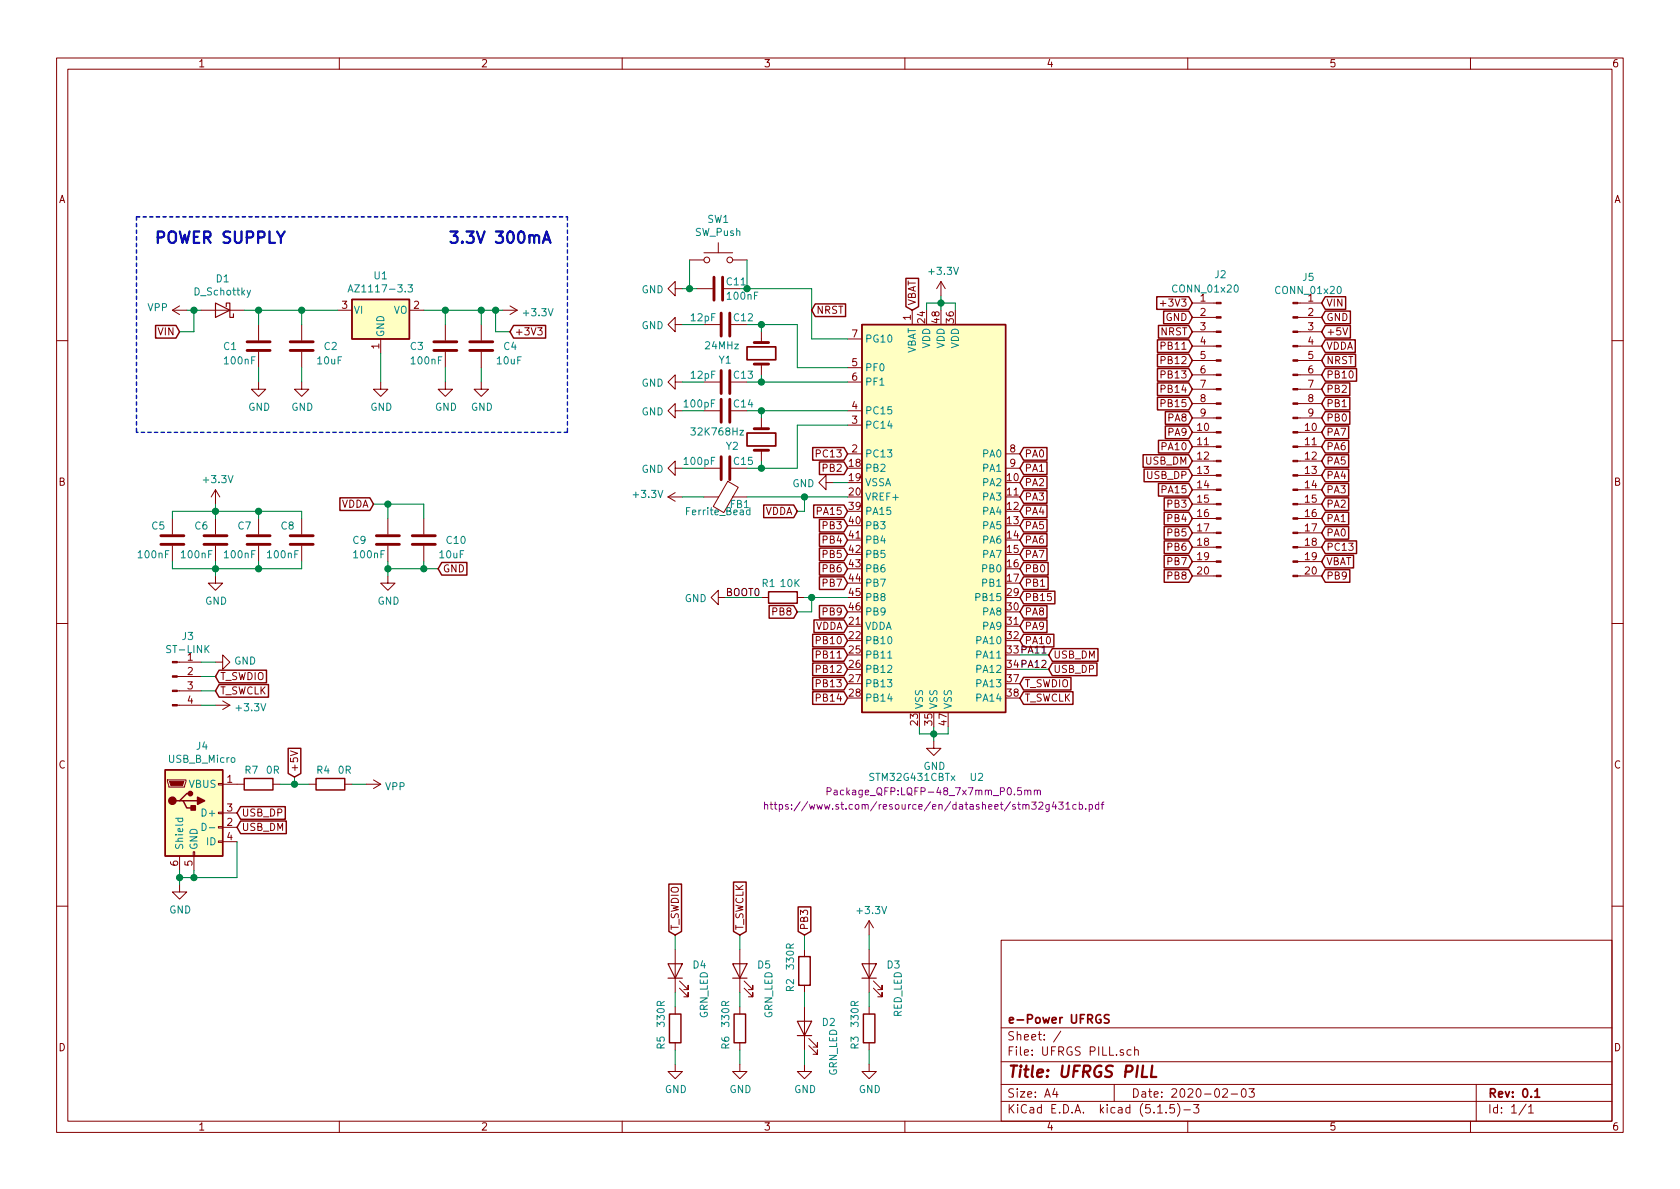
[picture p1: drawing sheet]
<svg xmlns="http://www.w3.org/2000/svg" width="297mm" height="210mm" viewBox="0 0 297 210" stroke-linecap="round" stroke-linejoin="round" font-family="sans-serif">
<g fill="none" stroke="#840000" stroke-width=".18">
<path d="M10 10.3h277v189.9h-277zM12 12.2h273v186.1h-273zM60 10.3v1.9M110 10.3v1.9M160 10.3v1.9M210 10.3v1.9M260 10.3v1.9M30.5 54.9h2.5M30.5 54.9l1.2 .7M31.7 54.1l-1.2 .8M35.6 54.9h7.6M45.7 57.4v2.8"/>
<path d="M53.3 57.4v2.8M59.7 54.9h2.5M67.3 59.9v2.6M72.4 54.9h2.5M78.7 57.4v2.8M85.1 57.4v2.8M88.9 54.9h2.5M90.2 54.1l1.2 .8M91.4 54.9l-1.2 .7M95.1 58h.8l-.5 .4 .4 .2v.5l-.2 .1-.5-.1M119.4 51v-1.2l-1.3 1.2 1.3 1.3v-1.3h1.2M119.4 57.4v-1.3l-1.3 1.3 1.3 1.3v-1.3h1.2"/>
<path d="M121.9 46h2.6M123.2 51h2.8M124.5 44.7h5M124.5 57.4h2.8M127 42.9v1.8M129.5 46h2.6M134.6 58.7v1.9M149.9 59.9h2.5M161.3 54.9v2.5M166.4 49.8l-.8 1.2M166.4 49.8v2.5M166.4 49.8l.7 1.2"/>
<path d="M205.2 53.7h.9M210.8 58.7h4.2M210.8 56.1h4.2M210.8 53.6h4.2M229.5 58.7h4.2M229.5 56.1h4.2M229.5 53.6h4.2M237.4 58l.4 1.2 .5-1.2M10 60.2h2M45.7 67.6v1.2h1.3l-1.3 1.3-1.3-1.3h1.3M45.7 62.2v2.8M53.3 67.6v1.2h1.3l-1.3 1.3-1.2-1.3h1.2"/>
<path d="M53.3 62.2v2.8M67.3 67.6v1.2h1.3l-1.3 1.3-1.3-1.3h1.3M78.7 67.6v1.2h1.3l-1.3 1.3-1.2-1.3h1.2M78.7 62.2v2.8M85.1 67.6v1.2h1.3l-1.3 1.3-1.3-1.3h1.3M85.1 62.2v2.8M119.4 67.6v-1.3l-1.3 1.3 1.3 1.2v-1.2h1.2M119.4 72.6v-1.2l-1.3 1.2 1.3 1.3v-1.3h1.2M124.5 67.6h2.8M124.5 72.6h2.8M134.6 64.4v1.9M134.6 73.9v1.9"/>
<path d="M134.6 79.6v1.9M149.9 67.6h2.5M149.9 75.2h2.5M149.9 72.6h2.5M149.9 65h2.5M210.8 79h4.2M210.8 76.4h4.2M210.8 73.9h4.2M210.8 71.4h4.2M210.8 68.8h4.2M210.8 66.3h4.2M210.8 63.7h4.2"/>
<path d="M210.8 61.2h4.2M229.5 79h4.2M229.5 76.4h4.2M229.5 73.9h4.2M229.5 71.4h4.2M229.5 68.8h4.2M229.5 66.3h4.2M229.5 63.7h4.2M229.5 61.2h4.2M285 60.2h2M30.5 91.7v2.8M30.5 96.5v2.8"/>
<path d="M38.1 86.6v2.5M38.1 91.7v2.8M38.1 96.5v2.8M38.1 86.6l-.8 1.3M38.1 86.6l.8 1.3M45.7 91.7v2.8M45.7 96.5v2.8M53.3 91.7v2.8M53.3 96.5v2.8M68.6 91.7v2.8M68.6 96.5v2.8M74.9 91.7v2.8"/>
<path d="M74.9 96.5v2.8M118.1 87.9l1.3 .7M118.1 87.9h2.5M119.4 82.8v-1.3l-1.3 1.3 1.3 1.3v-1.3h1.2M119.4 87.1l-1.3 .8M124.5 87.9h2.6M124.5 82.8h2.8M128.7 85.1l1.8 1.1-2.5 4.4-1.9-1zM129.5 87.9h2.6M146 85.3v-1.2l-1.2 1.2 1.2 1.3v-1.3h1.3M149.9 80.3h2.5M177.8 80.3h2.5"/>
<path d="M177.8 82.8h2.5M210.8 99.3h4.2M210.8 96.8h4.2M210.8 94.2h4.2M210.8 91.7h4.2M210.8 89.1h4.2M210.8 86.6h4.2M210.8 84.1h4.2M210.8 81.5h4.2M229.5 99.3h4.2M229.5 96.8h4.2M229.5 94.2h4.2"/>
<path d="M229.5 91.7h4.2M229.5 89.1h4.2M229.5 86.6h4.2M229.5 84.1h4.2M229.5 81.5h4.2M10 110.3h2M31.3 119.6h4.3M31.3 117.1h4.3M38.1 101.8v1.3h1.3l-1.3 1.3-1.3-1.3h1.3M38.1 117.1h1.3v-1.3l1.2 1.3-1.2 1.3v-1.3M68.6 101.8v1.3h1.2l-1.2 1.3-1.3-1.3h1.3M127 105.7v-1.3l-1.3 1.3 1.3 1.2v-1.2h1.3"/>
<path d="M134.6 105.7h1.3M141 105.7h1.2M210.8 101.8h4.2M229.5 101.8h4.2M285 110.3h2M29.6 137.9h3.3v.3l-.3 1h-2.8zM31.3 124.7h4.3M31.3 122.2h4.3M38.1 124.7h2.5M38.6 138.6h.8v.2h-.8zM39.4 138.7h3.8M39.4 123.9l1.2 .8"/>
<path d="M40.6 124.7l-1.2 .8M48.3 138.7h1.2M51.4 132.8l1.2 .4-1.2 .4M54.6 138.7h1.3M61 138.7h1.2M64.8 138.7h2.5M66 137.9l1.3 .8M67.3 138.7l-1.3 .7M165.1 131.1v1.2h1.3l-1.3 1.3-1.3-1.3h1.3M31.7 156.5v1.2h1.3l-1.3 1.3-1.2-1.3h1.2M31.7 151.4v2.5M34.2 150.6h.2v.8h-.2z"/>
<path d="M34.3 151.4v2.5M38.6 148.7h.8v.3h-.8zM38.6 146.2h.8v.2h-.8zM38.6 143.6h.8v.3h-.8zM39.4 146.3h2.5M39.4 143.8h2.5M39.4 148.8h2.5M10 160.2h2M119.4 167.9v7.6M119.4 178v1.3M120.1 174.7l1.6 1.6v-.8v.8h-.8M120.1 173.5l1.6 1.5v-.8v.8h-.8"/>
<path d="M130.8 167.9v7.6M130.8 178v1.3M131.6 174.7l1.5 1.6v-.8v.8h-.8M131.6 173.5l1.5 1.5v-.8v.8h-.8M142.2 167.9v1.3M142.2 174.2v1.3M142.2 178v7.7M153.7 162.8l-.8 1.3M153.7 162.8v2.5M153.7 167.9v7.6M153.7 178v1.3M153.7 162.8l.7 1.3"/>
<path d="M154.4 174.7l1.6 1.6v-.8v.8h-.8M154.4 173.5l1.6 1.5v-.8v.8h-.8M177 166.3h108v32h-108zM285 160.2h2M60 198.3v1.9M110 198.3v1.9M119.4 188.2v1.3h1.2l-1.2 1.2-1.3-1.2h1.3M119.4 184.4v1.3M130.8 188.2v1.3h1.3l-1.3 1.2-1.3-1.2h1.3M130.8 184.4v1.3M142.2 188.2v1.3h1.3l-1.3 1.2-1.2-1.2h1.2M143 184.9l1.5 1.5v-.7v.7h-.7"/>
<path d="M143 183.6l1.5 1.6v-.8v.8h-.7M153.7 188.2v1.3h1.2l-1.2 1.2-1.3-1.2h1.3M153.7 184.4v1.3M160 198.3v1.9M177 194.8h108M177 191.8h108M177 187.8h108M177 181.8h108M186.5 192.5l-.4 1h1M186.8 193v1M187.6 182.3l-1.3 2M197 191.8v3"/>
<path d="M200 185.7l-.5-.1-.2 .3v.6l.2 .1 .5-.1M200.6 185.7h.1a.37 .37 0 0 1 .6 .1v.8M200.6 185.1v1.5M204.7 196.8h.8M206.2 196.7v.1M207.6 195.3h-.7l-.1 .7 .2-.1 .5 .1 .2 .2-.1 .5-.2 .1-.6-.1M208.2 195.1a1.71 1.71 0 0 1 0 2.3M209.3 196.3h1.2M210 198.3v1.9M211 195.3h1l-.5 .6 .4 .1v.7l-.2 .1-.7-.1M216.2 192.7l.2-.2h.4l.2 .5-.9 1h.9M217.7 193.5h1.1"/>
<path d="M219.6 192.7l.4-.2a.94 .94 0 0 1 0 1.5 .82 .82 0 0 1-.4-1.3zM220.8 192.5h1l-.5 .6 .4 .1v.7l-.2 .1-.7-.1M260 198.3v1.9M261 191.8v6.5M269.8 195.2l-1.2 2M270.3 195.8l.4-.5v1.5M270.3 196.8h.8"/>
<circle cx="125" cy="46" r=".51"/>
<circle cx="129" cy="46" r=".51"/>
</g>
<path d="M132.1 61.3h5.1v2.3h-5.1zM132.1 76.6h5.1v2.3h-5.1zM194.6 179.5a.73 .73 0 0 0-.9 .5 .73 .73 0 0 0 .5 .9l.5-.1v-.5h-.3M196.1 179.5l-.6-.1-.3 .3 .2 .4 .6 .3v.4l-.2 .1-.6-.1M271.4 193l.4-.5v1.5M271.4 194h.8" fill="none" stroke="#840000" stroke-width=".3"/>
<path d="M203.7 188.4l-.2 2h.9" fill="none" stroke="#840000" stroke-width=".41"/>
<g fill="none" stroke="#840000" stroke-width=".51">
<path d="M126.2 49v4.1M127.5 55.4v4M127.8 49v4.1M129 55.4v4M43.7 62h4.1M43.7 60.4h4.1M51.3 62h4.1M51.3 60.4h4.1M76.7 62h4.1M76.7 60.4h4.1M83.1 62h4M83.1 60.4h4"/>
<path d="M127.5 65.5v4.1M127.5 70.6v4.1M129 65.5v4.1M129 70.6v4.1M133.3 64.4h2.6M133.3 60.6h2.6M133.3 79.6h2.6M133.3 75.8h2.6M28.4 96.3h4.1M28.4 94.7h4.1M36.1 96.3h4M36.1 94.7h4"/>
<path d="M43.7 96.3h4.1M43.7 94.7h4.1M51.3 96.3h4.1M51.3 94.7h4.1M66.5 96.3h4.1M66.5 94.7h4.1M72.9 96.3h4.1M72.9 94.7h4.1M127.5 80.8v4M129 80.8v4"/>
</g>
<g fill="none" stroke="#840000" stroke-width=".25">
<path d="M27.5 57.6h3.6l.6 1.1-.6 1.1h-3.6zM62.2 53h10.2v6.9h-10.2zM90.8 57.6h5.7v2.2h-5.7l-.6-1.1zM144.1 53.7h5.4v2.3h-5.4l-.6-1.1zM152.4 57.4h25.4v68.6h-25.4zM160.2 49.2h2.2v5l-1.1 .7-1.1-.7zM204.5 52.5h5.7l.6 1.1-.6 1.1h-5.7zM204.8 57.6h5.4l.6 1.1-.6 1.1h-5.4zM205.7 55h4.5l.6 1.1-.6 1.1h-4.5zM234.3 52.5h3.6v2.2h-3.6l-.6-1.1zM234.3 55h4.5v2.2h-4.5l-.6-1.1zM234.3 57.6h4.5v2.2h-4.5l-.6-1.1z"/>
<path d="M143.7 79.1h5.5l.7 1.2-.7 1.1h-5.5zM181 79.1h4.1v2.3h-4.1l-.7-1.1zM204.6 62.6h5.6l.6 1.1-.6 1.2h-5.6zM204.6 70.3h5.6l.6 1.1-.6 1.1h-5.6zM204.6 67.7h5.6l.6 1.1-.6 1.1h-5.6zM204.6 60.1h5.6l.6 1.1-.6 1.1h-5.6zM204.6 65.2h5.6l.6 1.1-.6 1.1h-5.6zM204.8 77.9h5.4l.6 1.1-.6 1.1h-5.4zM206 72.8h4.2l.6 1.1-.6 1.1h-4.2zM206 75.3h4.2l.6 1.1-.6 1.2h-4.2zM234.3 72.8h4.4v2.2h-4.4l-.6-1.1zM234.3 70.3h4.4v2.2h-4.4l-.6-1.1z"/>
<path d="M234.3 65.2h5.6v2.2h-5.6l-.6-1.1zM234.3 67.7h4.4v2.2h-4.4l-.6-1.1zM234.3 60.1h5.3v2.2h-5.3l-.6-1.1zM234.3 77.9h4.2v2.2h-4.2l-.6-1.1zM234.3 75.3h4.2v2.3h-4.2l-.6-1.2zM234.3 62.6h5.4v2.3h-5.4l-.6-1.2zM60.1 88h5.3l.6 1.1-.6 1.2h-5.3zM78.1 99.5h4.4v2.2h-4.4l-.6-1.1zM135 89.3h5.3l.7 1.1-.7 1.1h-5.3zM143.9 89.3h5.3l.7 1.1-.7 1.1h-5.3zM144.9 81.7h4.3l.7 1.1-.7 1.1h-4.3zM144.9 91.8h4.3l.7 1.2-.7 1.1h-4.3z"/>
<path d="M144.9 94.4h4.3l.7 1.1-.7 1.1h-4.3zM144.9 96.9h4.3l.7 1.1-.7 1.2h-4.3zM144.9 99.5h4.3l.7 1.1-.7 1.1h-4.3zM181 81.7h4.1v2.2h-4.1l-.7-1.1zM181 84.2h4.1v2.3h-4.1l-.7-1.2zM181 94.4h4.1v2.2h-4.1l-.7-1.1zM181 96.9h4.1v2.3h-4.1l-.7-1.2zM181 99.5h4.3v2.2h-4.3l-.7-1.1zM181 89.3h4.1v2.2h-4.1l-.7-1.1zM181 86.8h4.1v2.2h-4.1l-.7-1.1zM181 91.8h4.1v2.3h-4.1l-.7-1.1zM202.1 80.4h8.1l.6 1.1-.6 1.1h-8.1z"/>
<path d="M202.3 83h7.9l.6 1.1-.6 1.1h-7.9zM204.8 85.5h5.4l.6 1.1-.6 1.1h-5.4zM205.8 98.2h4.4l.6 1.1-.6 1.1h-4.4zM205.8 95.7h4.4l.6 1.1-.6 1.1h-4.4zM205.8 93.1h4.4l.6 1.1-.6 1.1h-4.4zM205.8 90.6h4.4l.6 1.1-.6 1.1h-4.4zM205.8 88h4.4l.6 1.1-.6 1.2h-4.4zM234.3 95.7h5.6v2.2h-5.6l-.6-1.1zM234.3 98.2h5v2.2h-5l-.6-1.1zM234.3 93.1h4.2v2.2h-4.2l-.6-1.1zM234.3 90.6h4.2v2.2h-4.2l-.6-1.1zM234.3 88h4.2v2.3h-4.2l-.6-1.2z"/>
<path d="M234.3 85.5h4.2v2.2h-4.2l-.6-1.1zM234.3 83h4.2v2.2h-4.2l-.6-1.1zM234.3 80.4h4.2v2.2h-4.2l-.6-1.1zM38.7 118.5h8.4v2.2h-8.4l-.6-1.1zM135.9 104.6h5.1v2.1h-5.1zM136 107.1h4.3l.7 1.1-.7 1.1h-4.3zM143.7 119.8h5.5l.7 1.1-.7 1.1h-5.5zM143.7 117.2h5.5l.7 1.2-.7 1.1h-5.5zM143.7 114.7h5.5l.7 1.1-.7 1.1h-5.5zM143.7 112.2h5.5l.7 1.1-.7 1.1h-5.5zM143.9 109.6h5.3l.7 1.1-.7 1.2h-5.3zM144.9 107.1h4.3l.7 1.1-.7 1.1h-4.3z"/>
<path d="M144.9 102h4.3l.7 1.1-.7 1.1h-4.3zM181 102h4.3v2.2h-4.3l-.7-1.1zM181 119.8h8.4v2.2h-8.4l-.7-1.1zM181 104.5h5.5v2.3h-5.5l-.7-1.1zM181 107.1h4.1v2.2h-4.1l-.7-1.1zM181 109.6h4.1v2.3h-4.1l-.7-1.2zM181 112.2h5.3v2.2h-5.3l-.7-1.1zM186.1 117.2h7.9v2.3h-7.9l-.7-1.1zM186.1 114.7h8v2.2h-8l-.7-1.1zM205.8 100.7h4.4l.6 1.1-.6 1.2h-4.4zM234.3 100.7h4.4v2.3h-4.4l-.6-1.2zM29.2 136.1h10.2v15.3h-10.2z"/>
<path d="M38.7 121.1h8.8v2.2h-8.8l-.6-1.1zM43.2 137.7h5.1v2h-5.1zM51 132.3h2.2v4.5l-1.1 .6-1.1-.6zM55.9 137.7h5.1v2h-5.1zM143.7 122.3h5.5l.7 1.1-.7 1.2h-5.5zM181 122.3h8.7v2.3h-8.7l-.7-1.2zM31.7 141.6h.7l.6 1.3h1.3M32.4 141.6h2.5M33.7 140.3h-.7l-1.3 1.3h-.6M42.5 145.2h8.1v2.2h-8.1l-.6-1.1zM42.5 142.6h7.9v2.3h-7.9l-.6-1.1zM118.3 156.3h2.2v8.4l-1.1 .6-1.1-.6z"/>
<path d="M129.7 156h2.2v8.7l-1.1 .6-1.1-.6zM118.4 179.3h2v5.1h-2zM129.8 179.3h2v5.1h-2zM141.1 160.4h2.3v4.3l-1.2 .6-1.1-.6zM141.2 169.2h2.1v5h-2.1zM152.7 179.3h2v5.1h-2z"/>
</g>
<path d="M44.3 51.3l-.4 1.2-.2 .1M61.5 51.6l.5-1.2 .4 1.2M61.7 51.3h.6M72.1 50.4h.8l-.4 .4 .4 .2v.5l-.2 .1-.6-.1M132.6 90.2h-.4l-.2 .2 .1 .6h.5M132.6 89.8v1.2M157 116.4h.7M31 144.7h1.3M31.5 144.7v.4l.2 .2 .6-.1v-.5M35.7 145.6a.64 .64 0 0 1 .8 .6 .64 .64 0 0 1-.8 .7zM37 146.4h1" fill="none" stroke="#008484" stroke-width=".18"/>
<g fill="#840000" stroke="#840000" stroke-width=".18">
<path d="M215 101.7h.9v.3h-.9z"/>
<path d="M215 99.2h.9v.2h-.9z"/>
<path d="M215 96.6h.9v.3h-.9z"/>
<path d="M215 94.1h.9v.3h-.9z"/>
<path d="M215 91.6h.9v.2h-.9z"/>
<path d="M215 89h.9v.3h-.9z"/>
<path d="M215 86.5h.9v.2h-.9z"/>
<path d="M215 83.9h.9v.3h-.9z"/>
<path d="M215 81.4h.9v.3h-.9z"/>
<path d="M215 78.9h.9v.2h-.9z"/>
<path d="M215 76.3h.9v.3h-.9z"/>
<path d="M215 73.8h.9v.2h-.9z"/>
<path d="M215 71.2h.9v.3h-.9z"/>
<path d="M215 68.7h.9v.3h-.9z"/>
<path d="M215 66.2h.9v.2h-.9z"/>
<path d="M215 63.6h.9v.3h-.9z"/>
<path d="M215 61.1h.9v.2h-.9z"/>
<path d="M215 58.5h.9v.3h-.9z"/>
<path d="M215 56h.9v.3h-.9z"/>
<path d="M215 53.5h.9v.2h-.9z"/>
<path d="M228.6 101.7h.9v.3h-.9z"/>
<path d="M228.6 99.2h.9v.2h-.9z"/>
<path d="M228.6 96.6h.9v.3h-.9z"/>
<path d="M228.6 94.1h.9v.3h-.9z"/>
<path d="M228.6 91.6h.9v.2h-.9z"/>
<path d="M228.6 89h.9v.3h-.9z"/>
<path d="M228.6 86.5h.9v.2h-.9z"/>
<path d="M228.6 83.9h.9v.3h-.9z"/>
<path d="M228.6 81.4h.9v.3h-.9z"/>
<path d="M228.6 78.9h.9v.2h-.9z"/>
<path d="M228.6 76.3h.9v.3h-.9z"/>
<path d="M228.6 73.8h.9v.2h-.9z"/>
<path d="M228.6 71.2h.9v.3h-.9z"/>
<path d="M228.6 68.7h.9v.3h-.9z"/>
<path d="M228.6 66.2h.9v.2h-.9z"/>
<path d="M228.6 63.6h.9v.3h-.9z"/>
<path d="M228.6 61.1h.9v.2h-.9z"/>
<path d="M228.6 58.5h.9v.3h-.9z"/>
<path d="M228.6 56h.9v.3h-.9z"/>
<path d="M228.6 53.5h.9v.2h-.9z"/>
<path d="M30 138.2h2.5l-.2 .7h-2.1z"/>
<path d="M30.5 124.6h.8v.2h-.8z"/>
<path d="M30.5 122h.8v.3h-.8z"/>
<path d="M30.5 119.5h.8v.3h-.8z"/>
<path d="M30.5 117h.8v.2h-.8z"/>
</g>
<path d="M38.1 53.6l2.5 1.3-2.5 1.2zM40 54.2v-.6h.6v2.5h.7v-.6M118.1 170.4h2.5l-1.2 2.6zM118.1 173h2.5M129.5 170.4h2.6l-1.3 2.6zM129.5 173h2.6M152.4 170.4h2.5l-1.2 2.6zM152.4 173h2.5M141 180.6h2.5l-1.3 2.5zM141 183.1h2.5" fill="none" stroke="#840000" stroke-width=".2"/>
<g fill="#ffffc2" stroke="#ffffc2" stroke-width=".18">
<path d="M62.2 53h10.2v6.9h-10.2z"/>
<path d="M29.2 136.1h10.2v15.3h-10.2z"/>
<path d="M152.4 57.4h25.4v68.6h-25.4z"/>
</g>
<g fill="#840000" stroke="#840000" stroke-width=".25">
<path d="M33.8 142.5h.7v.8h-.7z"/>
<path d="M34.9 141l1.3 .6-1.3 .6z"/>
<circle cx="30.5" cy="141.6" r=".63"/>
<circle cx="33.7" cy="140.3" r=".38"/>
</g>
<g fill="none" stroke="#840084" stroke-width=".18">
<path d="M146.2 139.9l.7-.1v-.4l-.2-.1h-.5v1.3M181.7 139.9l.2-.2 .3 .1 .1 .8M182.9 139.8l.2-.1 .3 .1v.8M182.9 139.7v.9M183.4 139.9l.2-.2 .3 .1v.8M135.2 142.4l.2-.1h.3v.8M135.2 141.8v1.3M136.1 142.3h.5M136.3 141.8v1.1l.3 .2M136.9 142.3h.5M137.1 141.8v1.1l.3 .2M137.8 142.3h.4l.2 .2-.1 .5h-.5"/>
<path d="M137.8 142.3v1.2M139.3 142.3h-.2l-.2 .1v.2l.4 .1v.3h-.4M187.2 141.8h.8l-.4 .5 .3 .1 .1 .5-.3 .2-.5-.1M188.5 142.2l.3-.4v1.3M188.5 143.1h.7M190.3 142.3h-.4l-.2 .2 .1 .5h.5M190.8 142.3h.4l.2 .2-.1 .5h-.5M190.8 141.8v1.3M192 143v.1M192.6 142.3h.3l.3 .2-.1 .5h-.5M192.6 142.3v1.2M194.3 142.3h-.4l-.2 .2 .1 .5h.5"/>
<path d="M194.3 141.8v1.3M194.7 142.3h.5M195.2 141.8l-.3 .2v1.1"/>
</g>
<path d="M24.1 38.3h76.2M24.1 38.3v38.1M100.3 38.3v38.1M100.3 76.4h-76.2" fill="none" stroke="#0000c2" stroke-width=".25" stroke-dasharray=".6 .6"/>
<g fill="none" stroke="#008400" stroke-width=".18">
<path d="M33 54.9h2.6M34.3 54.9v3.8h-2.6M43.2 54.9h16.5M45.7 54.9v2.5M53.3 54.9v2.5M74.9 54.9h14M78.7 54.9v2.5M85.1 54.9v2.5M87.6 54.9v3.8h2.6M120.6 51h2.6M120.6 57.4h3.9M121.9 46v5"/>
<path d="M130.8 51h12.7v8.9h6.4M132.1 57.4h8.9v7.6h8.9M132.1 46v5M134.6 57.4v1.3M163.8 54.9v-1.3h5.1v1.3M166.4 52.3v2.6M45.7 65v2.6M53.3 65v2.6M67.3 62.5v5.1M78.7 65v2.6M85.1 65v2.6M120.6 72.6h3.9"/>
<path d="M120.6 67.6h3.9M132.1 72.6h17.8M132.1 67.6h17.8M134.6 66.3v1.3M134.6 72.6v1.3M149.9 75.2h-8.9v7.6h-8.9M30.5 91.7v-1.3h22.8v1.3M30.5 99.3v1.3h22.8v-1.3M38.1 89.1v2.6M38.1 99.3v2.5M45.7 90.4v1.3M45.7 99.3v1.3"/>
<path d="M66 89.1h8.9v2.6M68.6 89.1v2.6M68.6 99.3v2.5M74.9 99.3v1.3M120.6 87.9h3.9M120.6 82.8h3.9M132.1 87.9h17.8M134.6 81.5v1.3M142.2 87.9v2.5h-1.2M147.3 85.3h2.6M35.6 117.1h2.5M35.6 119.6h2.5"/>
<path d="M68.6 100.6h8.9M128.3 105.7h6.3M142.2 105.7h7.7M143.5 105.7v2.5h-2.5M180.3 115.8h5.1M180.3 118.4h5.1M35.6 124.7h2.5M35.6 122.2h2.5M49.5 138.7h5.1M52.1 137.4v1.3M62.2 138.7h2.6M162.6 128.5v1.3h5v-1.3"/>
<path d="M165.1 128.5v2.6M31.7 153.9v2.6M34.3 153.9v1.3M41.9 148.8v6.4h-10.2M119.4 165.3v2.6M119.4 175.5v2.5M130.8 165.3v2.6M130.8 175.5v2.5M142.2 165.3v2.6M142.2 175.5v2.5M153.7 165.3v2.6M153.7 175.5v2.5"/>
<path d="M119.4 185.7v2.5M130.8 185.7v2.5M142.2 185.7v2.5M153.7 185.7v2.5"/>
</g>
<path d="M184.2 115.5h.7" fill="none" stroke="#000" stroke-width=".18"/>
<path d="M79.7 40.9h1.2l-.7 .8a.59 .59 0 0 1 .7 .4v.5l-.2 .2-.8 .1-.2-.2" fill="none" stroke="#0000c2" stroke-width=".41"/>
<g fill="#008400" stroke="#008400" stroke-width=".25">
<circle cx="132.1" cy="51" r=".51"/>
<circle cx="87.6" cy="54.9" r=".51"/>
<circle cx="45.7" cy="90.4" r=".51"/>
<circle cx="38.1" cy="90.4" r=".51"/>
<circle cx="52.1" cy="138.7" r=".51"/>
<circle cx="121.9" cy="51" r=".51"/>
<circle cx="31.8" cy="155.2" r=".51"/>
<circle cx="34.3" cy="54.9" r=".51"/>
<circle cx="78.7" cy="54.9" r=".51"/>
<circle cx="34.3" cy="155.2" r=".51"/>
<circle cx="45.7" cy="100.6" r=".51"/>
<circle cx="134.6" cy="82.8" r=".51"/>
<circle cx="68.6" cy="89.1" r=".51"/>
<circle cx="143.5" cy="105.7" r=".51"/>
<circle cx="165.1" cy="129.8" r=".51"/>
<circle cx="74.9" cy="100.6" r=".51"/>
<circle cx="85.1" cy="54.9" r=".51"/>
<circle cx="166.4" cy="53.6" r=".51"/>
<circle cx="38.1" cy="100.6" r=".51"/>
<circle cx="45.7" cy="54.9" r=".51"/>
<circle cx="134.6" cy="72.6" r=".51"/>
<circle cx="134.6" cy="57.4" r=".51"/>
<circle cx="68.6" cy="100.6" r=".51"/>
<circle cx="142.2" cy="87.9" r=".51"/>
<circle cx="53.3" cy="54.9" r=".51"/>
<circle cx="134.6" cy="67.6" r=".51"/>
</g>
<g font-size="2.8" fill="#0000c2">
<text x="28.3" y="43">POWER SUPPLY</text>
<text x="82.1" y="43">3.3V 300mA</text>
</g>
<text font-size="2.8" fill="#840000" x="178" y="190.5">Title: UFRGS PILL</text>
<g font-size="2.1" fill="#840000">
<text x="178" y="184">Sheet: /</text>
<text x="178" y="181">e-Power UFRGS</text>
<text x="178" y="186.7">File: UFRGS PILL.sch</text>
<text x="178" y="196.9">KiCad E.D.A. kicad (5.1.5)-3</text>
<text x="178" y="194.1">Size: A4</text>
<text x="200" y="194.1">Date: 2020-02-03</text>
<text x="263" y="194.1">Rev: 0.1</text>
<text x="263" y="196.9">Id: 1/1</text>
</g>
<g font-size="1.8" fill="#840000">
<text x="35" y="11.9">1</text>
<text x="85" y="11.9">2</text>
<text x="135" y="11.9">3</text>
<text x="185" y="11.9">4</text>
<text x="235" y="11.9">5</text>
<text x="285" y="11.9">6</text>
<text x="10.4" y="35.9">A</text>
<text x="285.4" y="35.9">A</text>
<text x="231.3" y="53.3">1</text>
<text x="28" y="59.3">VIN</text>
<text x="60.5" y="54.6">3</text>
<text x="73.2" y="54.6">2</text>
<text x="91" y="59.3">+3V3</text>
<text x="144.3" y="55.5">NRST</text>
<text x="150.6" y="59.7">7</text>
<text x="161" y="56.6" transform="rotate(-90 161 56.6)">1</text>
<text x="161.9" y="54.1" transform="rotate(-90 161.9 54.1)">VBAT</text>
<text x="163.6" y="57.1" transform="rotate(-90 163.6 57.1)">24</text>
<text x="166.1" y="57.1" transform="rotate(-90 166.1 57.1)">48</text>
<text x="168.7" y="57.1" transform="rotate(-90 168.7 57.1)">36</text>
<text x="205.2" y="59.3">NRST</text>
<text x="205.8" y="54.2">+3V3</text>
<text x="206.1" y="56.8">GND</text>
<text x="212.2" y="55.9">2</text>
<text x="212.2" y="58.4">3</text>
<text x="231.3" y="55.9">2</text>
<text x="231.3" y="58.4">3</text>
<text x="234.5" y="54.2">VIN</text>
<text x="234.5" y="56.8">GND</text>
<text x="234.5" y="59.3">+5V</text>
<text x="67.1" y="61.7" transform="rotate(-90 67.1 61.7)">1</text>
<text x="150.6" y="64.8">5</text>
<text x="205.6" y="64.4">PB12</text>
<text x="205.6" y="61.8">PB11</text>
<text x="212.2" y="61">4</text>
<text x="212.2" y="63.5">5</text>
<text x="231.3" y="61">4</text>
<text x="231.3" y="63.5">5</text>
<text x="234.5" y="61.8">VDDA</text>
<text x="234.5" y="64.4">NRST</text>
<text x="150.6" y="67.3">6</text>
<text x="205.6" y="69.5">PB14</text>
<text x="205.6" y="66.9">PB13</text>
<text x="212.2" y="66">6</text>
<text x="212.2" y="68.6">7</text>
<text x="212.2" y="71.1">8</text>
<text x="231.3" y="66">6</text>
<text x="231.3" y="68.6">7</text>
<text x="231.3" y="71.1">8</text>
<text x="234.5" y="66.9">PB10</text>
<text x="234.5" y="69.5">PB2</text>
<text x="150.6" y="74.9">3</text>
<text x="150.6" y="72.4">4</text>
<text x="205.6" y="72">PB15</text>
<text x="206.6" y="74.5">PA8</text>
<text x="206.6" y="77.1">PA9</text>
<text x="211.8" y="76.2">10</text>
<text x="212.2" y="73.7">9</text>
<text x="230.8" y="76.2">10</text>
<text x="231.3" y="73.7">9</text>
<text x="234.5" y="74.5">PB0</text>
<text x="234.5" y="72">PB1</text>
<text x="234.5" y="77.1">PA7</text>
<text x="144.7" y="80.9">PC13</text>
<text x="145.6" y="83.4">PB2</text>
<text x="150.2" y="82.5">18</text>
<text x="150.6" y="80">2</text>
<text x="178.6" y="80">8</text>
<text x="178.6" y="82.5">9</text>
<text x="181.1" y="83.4">PA1</text>
<text x="181.1" y="80.9">PA0</text>
<text x="202.6" y="82.2">USB_DM</text>
<text x="205.6" y="79.6">PA10</text>
<text x="211.8" y="78.7">11</text>
<text x="211.8" y="81.3">12</text>
<text x="211.8" y="83.8">13</text>
<text x="230.8" y="78.7">11</text>
<text x="230.8" y="81.3">12</text>
<text x="230.8" y="83.8">13</text>
<text x="234.5" y="82.2">PA5</text>
<text x="234.5" y="79.6">PA6</text>
<text x="10.4" y="85.9">B</text>
<text x="60.2" y="89.8">VDDA</text>
<text x="150.2" y="85.1">19</text>
<text x="150.2" y="87.6">20</text>
<text x="178.1" y="85.1">10</text>
<text x="178.1" y="87.6">11</text>
<text x="181.1" y="86">PA2</text>
<text x="181.1" y="88.5">PA3</text>
<text x="202.9" y="84.7">USB_DP</text>
<text x="205.6" y="87.2">PA15</text>
<text x="206.6" y="89.8">PB3</text>
<text x="211.8" y="86.4">14</text>
<text x="211.8" y="88.9">15</text>
<text x="230.8" y="86.4">14</text>
<text x="230.8" y="88.9">15</text>
<text x="234.5" y="89.8">PA2</text>
<text x="234.5" y="87.2">PA3</text>
<text x="234.5" y="84.7">PA4</text>
<text x="285.4" y="85.9">B</text>
<text x="135.2" y="91.1">VDDA</text>
<text x="144.7" y="91.1">PA15</text>
<text x="145.6" y="93.6">PB3</text>
<text x="150.2" y="90.2">39</text>
<text x="150.2" y="92.7">40</text>
<text x="150.2" y="95.2">41</text>
<text x="178.1" y="90.2">12</text>
<text x="178.1" y="92.7">13</text>
<text x="178.1" y="95.2">14</text>
<text x="181.1" y="91.1">PA4</text>
<text x="181.1" y="93.6">PA5</text>
<text x="206.6" y="94.9">PB5</text>
<text x="206.6" y="92.3">PB4</text>
<text x="211.8" y="91.4">16</text>
<text x="211.8" y="94">17</text>
<text x="230.8" y="91.4">16</text>
<text x="230.8" y="94">17</text>
<text x="234.5" y="94.9">PA0</text>
<text x="234.5" y="92.3">PA1</text>
<text x="78.3" y="101.2">GND</text>
<text x="145.6" y="96.1">PB4</text>
<text x="145.6" y="98.7">PB5</text>
<text x="145.6" y="101.2">PB6</text>
<text x="150.2" y="97.8">42</text>
<text x="150.2" y="100.3">43</text>
<text x="178.1" y="97.8">15</text>
<text x="178.1" y="100.3">16</text>
<text x="181.1" y="96.1">PA6</text>
<text x="181.1" y="98.7">PA7</text>
<text x="181.1" y="101.2">PB0</text>
<text x="206.6" y="99.9">PB7</text>
<text x="206.6" y="97.4">PB6</text>
<text x="211.8" y="96.5">18</text>
<text x="211.8" y="99.1">19</text>
<text x="211.8" y="101.6">20</text>
<text x="230.8" y="96.5">18</text>
<text x="230.8" y="99.1">19</text>
<text x="230.8" y="101.6">20</text>
<text x="234.5" y="97.4">PC13</text>
<text x="234.5" y="99.9">VBAT</text>
<text x="145.6" y="103.8">PB7</text>
<text x="150.2" y="102.9">44</text>
<text x="150.2" y="105.4">45</text>
<text x="150.2" y="107.9">46</text>
<text x="178.1" y="102.9">17</text>
<text x="178.1" y="105.4">29</text>
<text x="178.1" y="107.9">30</text>
<text x="181.1" y="103.8">PB1</text>
<text x="181.1" y="106.3">PB15</text>
<text x="206.6" y="102.5">PB8</text>
<text x="234.5" y="102.5">PB9</text>
<text x="136.8" y="108.8">PB8</text>
<text x="144.1" y="111.4">VDDA</text>
<text x="144.7" y="113.9">PB10</text>
<text x="145.6" y="108.8">PB9</text>
<text x="150.2" y="110.5">21</text>
<text x="150.2" y="113">22</text>
<text x="178.1" y="110.5">31</text>
<text x="178.1" y="113">32</text>
<text x="181.1" y="108.8">PA8</text>
<text x="181.1" y="111.4">PA9</text>
<text x="181.1" y="113.9">PA10</text>
<text x="33.2" y="116.8">1</text>
<text x="33.2" y="119.4">2</text>
<text x="144.7" y="119">PB12</text>
<text x="144.7" y="116.5">PB11</text>
<text x="150.2" y="115.6">25</text>
<text x="150.2" y="118.1">26</text>
<text x="186.2" y="119">USB_DP</text>
<text x="186.2" y="116.5">USB_DM</text>
<text x="33.2" y="121.9">3</text>
<text x="33.2" y="124.5">4</text>
<text x="38.9" y="122.8">T_SWCLK</text>
<text x="38.9" y="120.3">T_SWDIO</text>
<text x="144.7" y="124.1">PB14</text>
<text x="144.7" y="121.5">PB13</text>
<text x="150.2" y="120.6">27</text>
<text x="150.2" y="123.2">28</text>
<text x="178.1" y="120.6">37</text>
<text x="178.1" y="123.2">38</text>
<text x="181.1" y="121.5">T_SWDIO</text>
<text x="181.1" y="124.1">T_SWCLK</text>
<text x="162.3" y="128.2" transform="rotate(-90 162.3 128.2)">23</text>
<text x="164.8" y="128.2" transform="rotate(-90 164.8 128.2)">35</text>
<text x="167.4" y="128.2" transform="rotate(-90 167.4 128.2)">47</text>
<text x="10.4" y="135.9">C</text>
<text x="52.7" y="136.6" transform="rotate(-90 52.7 136.6)">+5V</text>
<text x="285.4" y="135.9">C</text>
<text x="40.2" y="138.4">1</text>
<text x="40.2" y="143.5">3</text>
<text x="40.2" y="146">2</text>
<text x="40.2" y="148.6">4</text>
<text x="42.7" y="146.9">USB_DM</text>
<text x="42.7" y="144.4">USB_DP</text>
<text x="31.5" y="153.1" transform="rotate(-90 31.5 153.1)">6</text>
<text x="34" y="153.1" transform="rotate(-90 34 153.1)">5</text>
<text x="120" y="164.6" transform="rotate(-90 120 164.6)">T_SWDIO</text>
<text x="131.4" y="164.6" transform="rotate(-90 131.4 164.6)">T_SWCLK</text>
<text x="142.9" y="164.6" transform="rotate(-90 142.9 164.6)">PB3</text>
<text x="10.4" y="185.9">D</text>
<text x="285.4" y="185.9">D</text>
<text x="35" y="199.9">1</text>
<text x="85" y="199.9">2</text>
<text x="135" y="199.9">3</text>
<text x="185" y="199.9">4</text>
<text x="235" y="199.9">5</text>
<text x="285" y="199.9">6</text>
</g>
<g font-size="1.8" fill="#008484">
<text x="122.9" y="41.7">SW_Push</text>
<text x="125.1" y="39.4">SW1</text>
<text x="34.5" y="52.2">D_Schottky</text>
<text x="38.3" y="49.9">D1</text>
<text x="62.6" y="51.7">AZ1117-3.3</text>
<text x="66.2" y="49.4">U1</text>
<text x="113.4" y="51.9">GND</text>
<text x="128.5" y="50.5">C11</text>
<text x="128.7" y="53">100nF</text>
<text x="164.4" y="48.6">+3.3V</text>
<text x="207.6" y="51.7">CONN_01x20</text>
<text x="212.2" y="53.3">1</text>
<text x="214.8" y="49.2">J2</text>
<text x="225.8" y="52">CONN_01x20</text>
<text x="230.4" y="49.7">J5</text>
<text x="26.1" y="55">VPP</text>
<text x="62.5" y="55.5">VI</text>
<text x="67.9" y="59.7" transform="rotate(-90 67.9 59.7)">GND</text>
<text x="69.6" y="55.5">VO</text>
<text x="92.7" y="55.9">+3.3V</text>
<text x="113.4" y="58.2">GND</text>
<text x="122.3" y="56.8">12pF</text>
<text x="129.8" y="56.8">C12</text>
<text x="39.6" y="61.9">C1</text>
<text x="39.8" y="64.4">100nF</text>
<text x="56.2" y="64.4">10uF</text>
<text x="57.4" y="61.9">C2</text>
<text x="72.6" y="61.9">C3</text>
<text x="72.8" y="64.4">100nF</text>
<text x="88" y="64.4">10uF</text>
<text x="89.1" y="61.9">C4</text>
<text x="124.8" y="61.8">24MHz</text>
<text x="127.2" y="64.3">Y1</text>
<text x="152.9" y="65.7">PF0</text>
<text x="152.9" y="60.6">PG10</text>
<text x="161.9" y="62.7" transform="rotate(-90 161.9 62.7)">VBAT</text>
<text x="164.5" y="61.6" transform="rotate(-90 164.5 61.6)">VDD</text>
<text x="167" y="61.6" transform="rotate(-90 167 61.6)">VDD</text>
<text x="169.5" y="61.6" transform="rotate(-90 169.5 61.6)">VDD</text>
<text x="113.4" y="68.4">GND</text>
<text x="122.3" y="67">12pF</text>
<text x="129.8" y="67">C13</text>
<text x="152.9" y="68.2">PF1</text>
<text x="43.9" y="72.6">GND</text>
<text x="51.5" y="72.6">GND</text>
<text x="65.5" y="72.6">GND</text>
<text x="76.9" y="72.6">GND</text>
<text x="83.3" y="72.6">GND</text>
<text x="113.4" y="73.5">GND</text>
<text x="121.1" y="72.1">100pF</text>
<text x="122.7" y="77">32K768Hz</text>
<text x="129.8" y="72.1">C14</text>
<text x="152.9" y="75.8">PC14</text>
<text x="152.9" y="73.3">PC15</text>
<text x="113.4" y="83.6">GND</text>
<text x="121.1" y="82.2">100pF</text>
<text x="128.4" y="79.5">Y2</text>
<text x="129.8" y="82.2">C15</text>
<text x="152.9" y="83.4">PB2</text>
<text x="152.9" y="80.9">PC13</text>
<text x="173.9" y="80.9">PA0</text>
<text x="173.9" y="83.4">PA1</text>
<text x="36.1" y="85.4">+3.3V</text>
<text x="112.1" y="88.1">+3.3V</text>
<text x="129.1" y="89.8">FB1</text>
<text x="140.1" y="86.2">GND</text>
<text x="152.9" y="86">VSSA</text>
<text x="152.9" y="88.5">VREF+</text>
<text x="173.9" y="86">PA2</text>
<text x="173.9" y="88.5">PA3</text>
<text x="26.9" y="93.6">C5</text>
<text x="34.5" y="93.6">C6</text>
<text x="42.1" y="93.6">C7</text>
<text x="49.7" y="93.6">C8</text>
<text x="121.6" y="91.1">Ferrite_Bead</text>
<text x="152.9" y="91.1">PA15</text>
<text x="152.9" y="93.6">PB3</text>
<text x="173.9" y="91.1">PA4</text>
<text x="173.9" y="93.6">PA5</text>
<text x="24.6" y="98.7">100nF</text>
<text x="32.2" y="98.7">100nF</text>
<text x="39.8" y="98.7">100nF</text>
<text x="47.4" y="98.7">100nF</text>
<text x="62.4" y="96.2">C9</text>
<text x="62.7" y="98.7">100nF</text>
<text x="77.8" y="98.7">10uF</text>
<text x="79" y="96.2">C10</text>
<text x="152.9" y="96.1">PB4</text>
<text x="152.9" y="98.7">PB5</text>
<text x="152.9" y="101.2">PB6</text>
<text x="173.9" y="96.1">PA6</text>
<text x="173.9" y="98.7">PA7</text>
<text x="173.9" y="101.2">PB0</text>
<text x="36.3" y="106.9">GND</text>
<text x="66.8" y="106.9">GND</text>
<text x="121.1" y="106.5">GND</text>
<text x="134.8" y="103.8">R1</text>
<text x="138.1" y="103.8">10K</text>
<text x="152.9" y="103.8">PB7</text>
<text x="152.9" y="106.3">PB8</text>
<text x="172.9" y="106.3">PB15</text>
<text x="173.9" y="103.8">PB1</text>
<text x="32.3" y="113.2">J3</text>
<text x="152.9" y="111.4">VDDA</text>
<text x="152.9" y="113.9">PB10</text>
<text x="152.9" y="108.8">PB9</text>
<text x="172.9" y="113.9">PA10</text>
<text x="173.9" y="108.8">PA8</text>
<text x="173.9" y="111.4">PA9</text>
<text x="29.7" y="115.5">ST-LINK</text>
<text x="41.4" y="117.5">GND</text>
<text x="152.9" y="116.5">PB11</text>
<text x="152.9" y="119">PB12</text>
<text x="172.9" y="116.5">PA11</text>
<text x="172.9" y="119">PA12</text>
<text x="41.9" y="125.8">+3.3V</text>
<text x="152.9" y="121.5">PB13</text>
<text x="152.9" y="124.1">PB14</text>
<text x="163.2" y="125.5" transform="rotate(-90 163.2 125.5)">VSS</text>
<text x="165.7" y="125.5" transform="rotate(-90 165.7 125.5)">VSS</text>
<text x="168.3" y="125.5" transform="rotate(-90 168.3 125.5)">VSS</text>
<text x="172.9" y="121.5">PA13</text>
<text x="172.9" y="124.1">PA14</text>
<text x="29.9" y="134.9">USB_B_Micro</text>
<text x="34.8" y="132.6">J4</text>
<text x="43.3" y="136.8">R7</text>
<text x="47.1" y="136.8">0R</text>
<text x="56" y="136.8">R4</text>
<text x="59.8" y="136.8">0R</text>
<text x="163.3" y="136.1">GND</text>
<text x="33.5" y="139.3">VBUS</text>
<text x="68.1" y="139.7">VPP</text>
<text x="154" y="138.1">STM32G431CBTx</text>
<text x="171.6" y="138.1">U2</text>
<text x="36" y="144.4">D+</text>
<text x="36.6" y="149.5">ID</text>
<text x="32.4" y="150.4" transform="rotate(-90 32.4 150.4)">Shield</text>
<text x="34.9" y="150.4" transform="rotate(-90 34.9 150.4)">GND</text>
<text x="29.9" y="161.5">GND</text>
<text x="151.7" y="161.6">+3.3V</text>
<text x="122.6" y="171.3">D4</text>
<text x="134" y="171.3">D5</text>
<text x="140.4" y="171.2" transform="rotate(-90 140.4 171.2)">330R</text>
<text x="156.9" y="171.3">D3</text>
<text x="140.4" y="175.4" transform="rotate(-90 140.4 175.4)">R2</text>
<text x="159.4" y="179.9" transform="rotate(-90 159.4 179.9)">RED_LED</text>
<text x="117.5" y="185.5" transform="rotate(-90 117.5 185.5)">R5</text>
<text x="117.5" y="181.4" transform="rotate(-90 117.5 181.4)">330R</text>
<text x="125.1" y="180.1" transform="rotate(-90 125.1 180.1)">GRN_LED</text>
<text x="129" y="185.5" transform="rotate(-90 129 185.5)">R6</text>
<text x="129" y="181.4" transform="rotate(-90 129 181.4)">330R</text>
<text x="136.6" y="180.1" transform="rotate(-90 136.6 180.1)">GRN_LED</text>
<text x="145.4" y="181.4">D2</text>
<text x="151.8" y="185.5" transform="rotate(-90 151.8 185.5)">R3</text>
<text x="151.8" y="181.4" transform="rotate(-90 151.8 181.4)">330R</text>
<text x="148" y="190.3" transform="rotate(-90 148 190.3)">GRN_LED</text>
<text x="117.6" y="193.3">GND</text>
<text x="129" y="193.3">GND</text>
<text x="140.4" y="193.3">GND</text>
<text x="151.8" y="193.3">GND</text>
</g>
<g font-size="1.8">
<text x="128.3" y="105.4">BOOT0</text>
<text x="178.1" y="115.6">33PA11</text>
<text x="178.1" y="118.1">34PA12</text>
</g>
<g font-size="1.8" fill="#840084">
<text x="139.9" y="143.2">https://www.st.com/resource/en/datasheet/stm32g431cb.pdf</text>
<text x="147.9" y="140.6">Package_QFP:LQFP-48_7x7mm_P0.5mm</text>
</g>
</svg>
